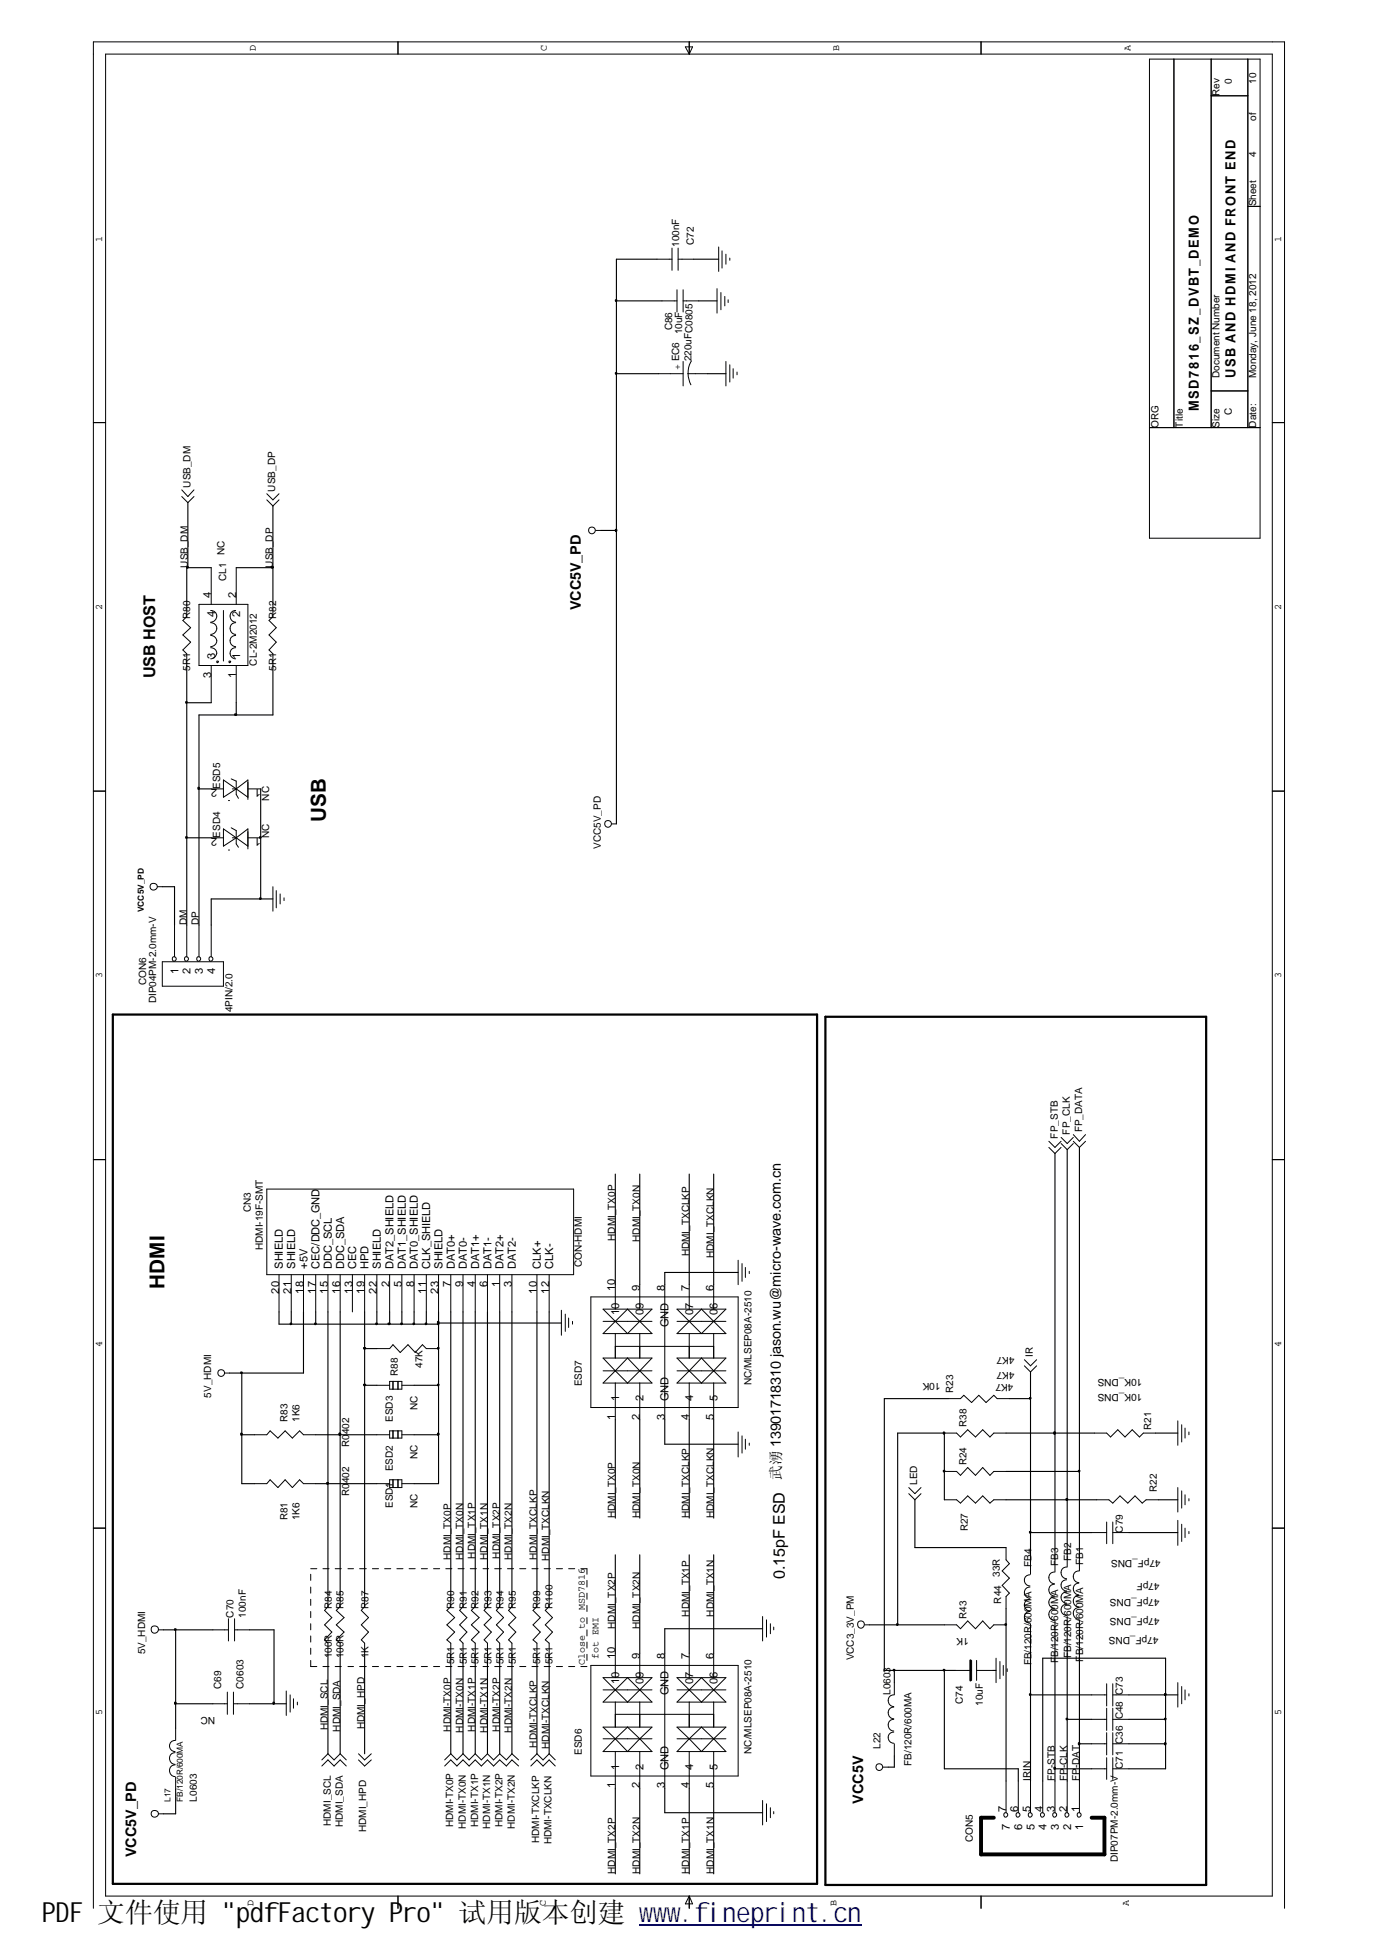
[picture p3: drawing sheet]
<svg xmlns="http://www.w3.org/2000/svg" width="210mm" height="297mm" viewBox="0 0 210 297" stroke-linecap="round" stroke-linejoin="round" font-family="sans-serif">
<path d="M17.2 154.5h107.3v132.5h-107.3zM125.7 154.9h58v132.2h-58zM147.8 252.9v3.1" fill="none" stroke="#000" stroke-width=".34"/>
<g fill="none" stroke="#000" stroke-width=".15">
<path d="M16.1 8.2h177.7v280.6h-177.7zM60.6 6.4v1.8M104.4 7.1h1.1l-.5 1.1zM105 6.4v1.8M149.4 6.4v1.8M175.1 9h16.8v73h-16.8zM178.8 9v56.1M184.5 9v56.1M184.5 14.6h5.6M190.1 9v56.1M100.1 39.5h2.3M102.4 37.8v3.4"/>
<path d="M103.3 39.5h2.4M103.3 37.8v3.4M109.5 37.6v3.7M110 38.2v2.6M110.6 38.7v1.5M111.2 39.3v.4M190.1 31.4h1.8M100.3 56.9h3.8M100.8 45.8h2.3M103.1 44.1v3.4M104.1 45.8h2.3M104.1 44.1v3.4"/>
<path d="M104.1 55.1v3.7M104.7 56.9h3.1M104.8 56.8l.1 1 .3 .8M105.3 55l-.4 1-.1 .8M109.2 44v3.7M109.8 44.6v2.6M110.4 45.2v1.4M110.6 55.1v3.7M110.9 45.7v.4M111.2 55.6v2.6M111.7 56.2v1.4M112.3 56.7v.4"/>
<path d="M184.5 59.5h5.6M14.2 64.4h1.9M27.7 75.6l.9 1 .9-1M27.7 74.6l.9 1 .9-1M40.6 76.1l1 1 .9-1M40.6 75.2l1 .9 .9-.9M175.1 65.1h16.8M193.8 64.4h1.9M28.4 92.1v1.8l-.5 .6 1.1 1.1-1.1 1.1 1.1 1.1-1.1 1.2 .5 .6v1.8M30.3 92.1h7.5v9.3h-7.5zM32.1 98.7a.85 .85 0 0 1 .9 .8 .85 .85 0 0 1-.9 .9M32.1 94.9a.89 .89 0 0 1 .9 .8 .89 .89 0 0 1-.9 .9"/>
<path d="M32.1 96.8a.85 .85 0 0 1 .9 .8 .85 .85 0 0 1-.9 .9M32.1 93a.89 .89 0 0 1 .9 .9 .89 .89 0 0 1-.9 .9M32.2 86.5v5.6M34 93v7.7M35.9 94.9a.89 .89 0 0 0-.8 .8 .89 .89 0 0 0 .8 .9M35.9 93a.89 .89 0 0 0-.8 .9 .89 .89 0 0 0 .8 .9M35.9 96.8a.85 .85 0 0 0-.9 .8 .85 .85 0 0 0 .9 .9M35.9 98.7a.85 .85 0 0 0-.8 .8 .85 .85 0 0 0 .8 .9M36 86.5v5.6M41.6 92.1v1.8l-.6 .6 1.1 1.1-1.1 1.1 1.1 1.1-1.1 1.2 .6 .6v1.8M90.8 80.8h.7M32.2 101.4v5.6"/>
<path d="M33 100.7h.2v.2h-.2zM34 118.8l2 1.4-2 1.2zM34.9 100.7h.2v.2h-.2zM35.2 118.6l.8 .4v2l.3 .6M36 101.4v5.6M14.2 120.5h1.9M24 135.1h.7M32.2 120.2h1.8M32.2 127.6h1.8M34 126.3l2 1.3-2 1.3zM34.8 121.9h.2M34.8 129.5h.2"/>
<path d="M35.2 126.1l.8 .4v2.1l.3 .5M35.4 120.2h.6M35.4 127.6h.6M36 120.2l1.8-1.4v3M36 127.6l1.8-1.3v3M36 120.2l1.8 1.2M36 127.6l1.8 1.3M37.8 120.2h1.9M37.8 127.6h1.9M41.6 135.1v3.7M42.1 135.7v2.6M42.7 136.2v1.5"/>
<path d="M43.3 136.8v.4M93.2 125.5h.7M193.8 120.5h1.9M24.7 146.5h9.3v3.7h-9.3zM26.6 140.9v4.8M28.4 140.9v4.8M30.3 140.9v4.8M32.2 140.9v4.8M14.2 176.6h1.9M159.8 174.8l.9 .9 .9-.9M159.8 173.8l.9 1 .9-1M161.6 174.2l1 .9 .9-.9"/>
<path d="M161.6 173.3l1 .9 .9-.9M163.5 173.8l.9 1 1-1M163.5 172.8l.9 1 1-1M193.8 176.6h1.9M40.6 181.1h46.8v13.1h-46.8zM42.5 194.2v5.6M44.4 194.2v5.6M46.2 194.2v5.6M48.1 194.2v5.6M50 194.2v5.6M51.8 194.2v5.6M53.7 194.2v5.6"/>
<path d="M55.5 194.2v5.6M57.4 194.2v5.6M59.4 194.2v5.6M61.2 194.2v5.6M63.1 194.2v5.6M64.9 194.2v5.6M66.8 194.2v5.6M68.7 194.2v5.6M70.5 194.2v5.6M72.4 194.2v5.6M74.3 194.2v5.6M76.1 194.2v5.6"/>
<path d="M78 194.2v5.6M81.8 194.2v5.6M83.7 194.2v5.6M85.5 199.6v3.8M90 197.6h22.4v16.8h-22.4zM91.9 199.4h7.4l-3.7 3.7zM93.7 195.7v3.7M95.6 199.4l3.7 3.7h-7.4zM97.5 195.7v3.7M101.3 195.7v20.6M103.1 199.4h7.5l-3.8 3.7zM105 195.7v3.7"/>
<path d="M106.8 199.4l3.8 3.7h-7.5zM108.7 195.7v3.7M112.4 192v3.7M113 192.5v2.7M113.5 193.1v1.5M114.1 193.7v.3M34.2 209.2h.8M38.8 218.6h1.8l.5-.6 1.2 1.1 1.1-1.1 1.1 1.1 1.1-1.1 .6 .6h1.9M57.4 218.6h2M57.4 211h2M57.4 205.4h2l.5-.6 1.1 1.2 1.1-1.2 1.1 1.2 1.1-1.2 .6 .6h1.9M59.4 210.4h1.8v1.2h-1.8z"/>
<path d="M59.4 218h1.8v1.1h-1.8zM59.9 210.4v1.2M59.9 218v1.1M60.6 210.4v1.2M60.6 218v1.1M61.2 218.6h1.9M61.2 211h1.9M86.1 200.2v2.6M86.6 200.8v1.4M87.2 201.3v.4M91.9 208.8h7.4M91.9 201.3h7.4"/>
<path d="M93.7 208.8l-1.8 1.9h7.4l-1.8-1.9M93.7 203.1v3.8M93.7 210.7v5.6M93.7 208.8l1.9 1.9 1.9-1.9M93.7 208.8l-1.8-1.9h7.4l-1.8 1.9M93.7 208.8l1.9-1.9 1.9 1.9M93.7 205.1h15M97.5 203.1v3.8M97.5 210.7v5.6M103.1 208.8h7.5M103.1 201.3h7.5M105 203.1v3.8"/>
<path d="M105 210.7v5.6M105 208.8l-1.9 1.9h7.5l-1.9-1.9M105 208.8l-1.9-1.9h7.5l-1.9 1.9M105 208.8l1.8-1.9 1.9 1.9M105 208.8l1.8 1.9 1.9-1.9M108.7 203.1v3.8M108.7 210.7v5.6M112.4 218.1v3.8M113 218.7v2.6M113.5 219.2v1.6M114.1 219.8v.4M143.8 218.3h1.9l.6 .6 1.1-1.1 1.2 1.1 1.1-1.1 1.1 1.1 .6-.6h1.8"/>
<path d="M144.4 213h1.9l.5-.5 1.2 1.1 1.1-1.1 1.1 1.1 1.2-1.1 .5 .5h1.9M156 208.1l1 .9 .9-.9M156 207.1l1 1 .9-1M166.7 218.3h1.9l.6 .6 1.1-1.1 1.1 1.1 1.1-1.1 1.1 1.1 .6-.6h1.8M179.4 216.4v3.8M180 217v2.7M180.5 217.5v1.6M181.1 218.1v.5M14.2 232.8h1.9M38.8 226h1.8l.5-.6 1.2 1.2 1.1-1.2 1.1 1.2 1.1-1.2 .6 .6h1.9M47.3 239.8v.9M47.3 239h1"/>
<path d="M49.2 239h.9M51.1 239h.9M53 239h.8M54.8 239h1M56.7 239h1M57.4 226h2M58.6 239h.9M59.4 225.4h1.8v1.2h-1.8zM59.9 225.4v1.2M60.5 239h.9M60.6 225.4v1.2M61.2 226h1.9"/>
<path d="M62.3 239h.9M64.2 239h.9M66 239h1M67.9 239h.9M69.8 239h.9M71.6 239h1M73.6 239h.8M75.4 239h1M77.3 239h.9M79.2 239h.9M81 239h1M82.9 239h.9"/>
<path d="M84.8 239h.9M86.6 239h.9M88.5 239h.9v.8M138.4 227.5l1 1 .9-1M138.4 226.6l1 .9 .9-.9M143.8 228.5h1.9l.6 .5 1.1-1.1 1.2 1.1 1.1-1.1 1.1 1.1 .6-.5h1.8M143.8 224.1h1.9l.6 .6 1.1-1.2 1.2 1.2 1.1-1.2 1.1 1.2 .6-.6h1.8M153.2 235.7v1.9l.6 .6-1.1 1.1 1.1 1.1-1.1 1.1 1.1 1.2-.6 .5v1.9M156.9 239.9a.85 .85 0 0 0-.9 .8 .85 .85 0 0 0 .9 .9M157 237.9v1.9M160.6 239.5a.89 .89 0 0 0-.8 .9 .89 .89 0 0 0 .8 .8M160.7 237.6v1.9"/>
<path d="M162.5 238.7a.89 .89 0 0 0-.9 .9 .89 .89 0 0 0 .9 .9M162.6 236.8v1.9M164.3 239.3a.89 .89 0 0 0-.8 .9 .89 .89 0 0 0 .8 .9M164.4 237.4v1.9M166.3 233.5h2.3M167 228.5h1.9l.6 .5 1.1-1.1 1.2 1.1 1.1-1.1 1.1 1.1 .6-.5h1.8M168.6 231.8v3.3M169.5 231.8v3.3M169.5 233.5h2.5M179.4 226.6v3.7M179.4 231.6v3.8M180 227.1v2.6"/>
<path d="M180 232.2v2.6M180.5 227.7v1.5M180.5 232.8v1.4M181.1 228.3v.3M181.1 233.3v.3M193.8 232.8h1.9M24.1 248.3h.8M32.4 259.5h2.2M32.4 248.3h2.4M34.6 257.8v3.3M34.8 246.6v3.4M35.6 259.5h2.4"/>
<path d="M35.6 257.8v3.3M35.7 248.3h2.3M35.7 246.6v3.4M43.6 257.6v3.7M44.2 258.2v2.6M44.7 258.8v1.4M45.3 259.3v.4M47.3 252.9v1h1M47.3 241.8v.9M47.3 243.6v.9M47.3 245.5v.9M47.3 247.3v1"/>
<path d="M47.3 249.2v.9M47.3 251.1v.9M49.2 253.9h.9M50 242.9v1.8l-.6 .6 1.1 1.1-1.1 1.1 1.1 1.1-1.1 1.2 .6 .5v1.9M51.1 253.9h.9M51.8 242.9v1.8l-.6 .6 1.2 1.1-1.2 1.1 1.2 1.1-1.2 1.2 .6 .5v1.9M53 253.9h.8M54.8 253.9h1M55.5 242.9v1.8l-.5 .6 1.1 1.1-1.1 1.1 1.1 1.1-1.1 1.2 .5 .5v1.9M56.7 253.9h1M58.6 253.9h.9M60.5 253.9h.9"/>
<path d="M62.3 253.9h.9M64.2 253.9h.9M66 253.9h1M67.9 253.9h.9M68.7 242.9v1.8l-.6 .6 1.2 1.1-1.2 1.1 1.2 1.1-1.2 1.2 .6 .5v1.9M69.8 253.9h.9M70.5 242.9v1.8l-.5 .6 1.1 1.1-1.1 1.1 1.1 1.1-1.1 1.2 .5 .5v1.9M71.6 253.9h1M72.4 242.9v1.8l-.6 .6 1.2 1.1-1.2 1.1 1.2 1.1-1.2 1.2 .6 .5v1.9M73.6 253.9h.8M74.3 242.9v1.8l-.6 .6 1.1 1.1-1.1 1.1 1.1 1.1-1.1 1.2 .6 .5v1.9M75.4 253.9h1"/>
<path d="M76.1 242.9v1.8l-.5 .6 1.1 1.1-1.1 1.1 1.1 1.1-1.1 1.2 .5 .5v1.9M77.3 253.9h.9M78 242.9v1.8l-.5 .6 1.1 1.1-1.1 1.1 1.1 1.1-1.1 1.2 .5 .5v1.9M79.2 253.9h.9M81 253.9h1M81.8 242.9v1.8l-.6 .6 1.1 1.1-1.1 1.1 1.1 1.1-1.1 1.2 .6 .5v1.9M82.9 253.9h.9M83.7 242.9v1.8l-.6 .6 1.1 1.1-1.1 1.1 1.1 1.1-1.1 1.2 .6 .5v1.9M84.8 253.9h.9M86.6 253.9h.9M88.5 253.9h.9M89.4 240.7v1.1"/>
<path d="M89.4 242.7v.9M89.4 244.5v1M89.4 246.4v.9M89.4 248.3v.9M89.4 250.1v1M89.4 252v.9M90 253.7h22.4v16.8h-22.4zM91.9 257.4h7.4M91.9 255.6h7.4l-3.7 3.7zM93.7 251.8v3.8M93.7 259.3v3.8M95.6 255.6l3.7 3.7h-7.4z"/>
<path d="M97.5 251.8v3.8M97.5 259.3v3.8M101.3 251.8v20.6M103.1 257.4h7.5M103.1 255.6h7.5l-3.8 3.7zM105 251.8v3.8M105 259.3v3.8M106.8 255.6l3.8 3.7h-7.5zM108.7 251.8v3.8M108.7 259.3v3.8M116.2 246.2v3.8M116.8 246.7v2.7"/>
<path d="M117.3 247.3v1.6M117.9 247.8v.5M131.7 247.5h.7M136.1 258.2a.89 .89 0 0 0-.8 .9 .89 .89 0 0 0 .8 .9M136.2 256.3v1.9M143.8 247.5h1.9l.6 .6 1.1-1.2 1.2 1.2 1.1-1.2 1.1 1.2 .6-.6h1.8M145.5 254.5h2.5M148 252.9v3.1M148.8 254.5h2.4M148.8 252.9v3.1M151.7 252.6v3.7M152.3 253.1v2.6"/>
<path d="M152.8 253.7v1.5M153.4 254.2v.4M156.9 241.8a.85 .85 0 0 0-.9 .8 .85 .85 0 0 0 .9 .8M156.9 243.6a.89 .89 0 0 0-.9 .9 .89 .89 0 0 0 .9 .9M156.9 245.5a.89 .89 0 0 0-.9 .9 .89 .89 0 0 0 .9 .9M157 247.3v1.9M160.6 241.3a.89 .89 0 0 0-.8 .9 .89 .89 0 0 0 .8 .9M160.6 243.3a.85 .85 0 0 0-.8 .8 .85 .85 0 0 0 .8 .9M160.6 245.1a.89 .89 0 0 0-.8 .8 .89 .89 0 0 0 .8 .9M160.7 246.9v2M162.5 240.7a.85 .85 0 0 0-.9 .8 .85 .85 0 0 0 .9 .8M162.5 242.5a.85 .85 0 0 0-.9 .9 .85 .85 0 0 0 .9 .8"/>
<path d="M162.5 244.4a.85 .85 0 0 0-.9 .8 .85 .85 0 0 0 .9 .9M162.6 246.2v1.9M164.3 241.2a.89 .89 0 0 0-.8 .8 .89 .89 0 0 0 .8 .9M164.3 243a.89 .89 0 0 0-.8 .9 .89 .89 0 0 0 .8 .9M164.3 244.9a.89 .89 0 0 0-.8 .9 .89 .89 0 0 0 .8 .9M164.4 246.7v1.9M166.3 258.2h2.3M168.6 256.5v3.4M169.5 256.5v3.4M169.5 258.2h2.5M179.4 256.3v3.7M180 256.9v2.6"/>
<path d="M180.5 257.4v1.5M181.1 258v.3M24.1 276.3h.8M26.7 268.8a.89 .89 0 0 0-.9 .9 .89 .89 0 0 0 .9 .9M26.7 267a.89 .89 0 0 0-.9 .9 .89 .89 0 0 0 .9 .9M26.7 265.1a.85 .85 0 0 0-.9 .9 .85 .85 0 0 0 .9 .8M26.8 263.3v1.8M26.8 270.7v1.9M49 268.1l1-.9 .9 .9 .9-.9 .9 .9M49 269l1-.9 .9 .9 .9-.9 .9 .9M54.6 268.1l.9 .9 1.1-.9M54.6 267.2l.9 .9 1.1-.9"/>
<path d="M67.7 268.1l1-.9 .9 .9 .9-.9 1 .9 .9-.9 .9 .9 1-.9 .9 .9 .9-.9 1 .9 .9-.9 1 .9M67.7 269l1-.9 .9 .9 .9-.9 1 .9 .9-.9 .9 .9 1-.9 .9 .9 .9-.9 1 .9 .9-.9 1 .9M80.9 268.1l.9-.9 .9 .9 1-.9 .9 .9M80.9 269l.9-.9 .9 .9 1-.9 .9 .9M91.9 264.9h7.4M93.7 264.9l-1.8 1.9h7.4l-1.8-1.9M93.7 264.9l1.9 1.9 1.9-1.9M93.7 264.9l-1.8-1.8h7.4l-1.8 1.8M93.7 264.9l1.9-1.8 1.9 1.8M93.7 266.8v5.6M93.7 261.1h15M97.5 266.8v5.6"/>
<path d="M103.1 264.9h7.5M105 266.8v5.6M105 264.9l-1.9 1.9h7.5l-1.9-1.9M105 264.9l-1.9-1.8h7.5l-1.9 1.8M105 264.9l1.8-1.8 1.9 1.8M105 264.9l1.8 1.9 1.9-1.9M108.7 266.8v5.6M116.2 274.3v3.7M116.8 274.8v2.7M117.3 275.4v1.5M117.9 276v.3M134.5 269.2h.8"/>
<path d="M136.1 263.8a.85 .85 0 0 0-.8 .9 .85 .85 0 0 0 .8 .8M136.1 261.9a.89 .89 0 0 0-.8 .9 .89 .89 0 0 0 .8 .9M136.1 260a.89 .89 0 0 0-.8 .9 .89 .89 0 0 0 .8 .9M136.2 265.6v1.9M153.2 271.3v4.8M155.1 271.3v4.8M157 271.3v4.8M158.8 271.3v4.8M160.7 271.3v4.8M162.6 271.3v4.8M164.4 271.3v4.8M166.3 261.9h2.3"/>
<path d="M166.3 269.4h2.3M166.3 265.6h2.3M168.6 260.2v3.4M168.6 263.9v3.4M168.6 267.7v3.3M169.5 261.9h2.5M169.5 260.2v3.4M169.5 263.9v3.4M169.5 267.7v3.3M169.5 269.4h2.5M169.5 265.6h2.5M14.2 290.7v-284.3h181.5v284.3"/>
<path d="M60.6 288.8v1.9M105 288.8v1.9M105 288.8l.5 1.2h-1.1zM149.4 288.8v1.9"/>
<circle cx="90.2" cy="80.8" r=".52"/>
<circle cx="23.4" cy="135.1" r=".55"/>
<circle cx="92.6" cy="125.5" r=".52"/>
<circle cx="26.5" cy="146.1" r=".33"/>
<circle cx="28.4" cy="146.1" r=".33"/>
<circle cx="30.2" cy="146.1" r=".33"/>
<circle cx="32.1" cy="146.1" r=".33"/>
<circle cx="33.7" cy="209.1" r=".52"/>
<circle cx="23.6" cy="248.2" r=".57"/>
<circle cx="131.1" cy="247.5" r=".54"/>
<circle cx="23.6" cy="276.3" r=".55"/>
<circle cx="133.9" cy="269.2" r=".52"/>
<circle cx="153.2" cy="276.5" r=".33"/>
<circle cx="155" cy="276.5" r=".33"/>
<circle cx="156.9" cy="276.5" r=".33"/>
<circle cx="158.8" cy="276.5" r=".33"/>
<circle cx="160.6" cy="276.5" r=".33"/>
<circle cx="162.5" cy="276.5" r=".33"/>
<circle cx="164.3" cy="276.5" r=".33"/>
</g>
<path d="M151.4 276.9h-2v5.6h18.8v-5.6h-1.9" fill="none" stroke="#000" stroke-width=".59"/>
<g fill="none" stroke="#000" stroke-width=".17">
<path d="M100.1 39.5h-6.2v86M105.7 39.5h3.8M93.9 56.9h6.4M93.9 45.8h6.9M106.4 45.8h2.8M107.8 56.9h2.8M28.6 76.6v9.9M41.6 77.1v15M32.2 86.5h-3.8v5.6M36 86.5h5.6M91.5 80.8h2.4M28.4 107h3.8"/>
<path d="M28.4 101.4v39.5M36 107v1.9M41.6 101.4v7.5h-11.3v32M24.7 135.1h1.9v5.8M28.4 127.6h3.8M30.3 120.2h1.9M39.7 120.2v16.7M41.6 136.9h-9.4v4M93.7 178.8v16.9M97.5 178.8v16.9M105 178.8v16.9M108.7 178.8v16.9"/>
<path d="M160.7 175.7v61.9M162.6 175.1v61.7M164.4 174.8v62.6M42.5 199.8v1.9h24.3M44.4 199.8v1.9M46.2 199.8v9.4h-11.2M48.1 199.8v1.9M50 199.8v43.1M51.8 199.8v43.1M55.5 199.8v43.1M57.4 199.8v1.9M59.4 199.8v1.9"/>
<path d="M61.2 199.8v1.9M63.1 199.8v1.9M64.9 199.8v1.9M66.8 199.8v26.2h-3.7M68.7 199.8v43.1M70.5 199.8v43.1M72.4 199.8v43.1M74.3 199.8v43.1M76.1 199.8v43.1M78 199.8v43.1M81.8 199.8v43.1M83.7 199.8v43.1"/>
<path d="M112.4 193.8h-11.1v1.9M36.8 209.2v16.8h2M36.8 218.6h2M48.1 218.6h9.3M55.5 211h1.9M55.5 205.4h1.9M63.1 218.6h3.7M63.1 211h3.7M66.8 201.5h18.7M93.7 216.3v15M97.5 216.3v15M101.3 216.3v3.7h11.1"/>
<path d="M105 216.3v15M108.7 216.3v15M144.4 213h-9.7v41.5h10.8M153.2 218.3h13.5M153.8 213h3.2M157 209v28.9M176 218.3h3.4M48.1 226h9.3M93.7 236.8v15M97.5 236.8v15M105 236.8v15M108.7 236.8v15"/>
<path d="M139.4 228.5v7.2h13.8M143.8 228.5v-10.2h-7.1v29.2M153.2 224.1h11.2M153.2 228.5h13.8M157 233.5h9.3M172 233.5h7.4M176.4 228.5h3M24.9 248.3h7.5M26.8 259.5h5.6M26.8 248.3v15M38 259.5h5.6M38 248.3h3.7v11.2"/>
<path d="M50 252.2v15M51.8 252.2v15M55.5 252.2v15M68.7 252.2v15M70.5 252.2v15M72.4 252.2v15M74.3 252.2v15M76.1 252.2v15M78 252.2v15M81.8 252.2v15M83.7 252.2v15M116.2 248.1h-14.9v3.7"/>
<path d="M132.4 247.5h11.4M136.2 254.5v1.8M143.8 254.5v14.9h11.3v1.9M151.2 254.5h.5M153.2 245.1v26.2M157 249.2v22.1M157 258.2h9.3M160.7 248.9v22.4M162.6 248.1v23.2M164.4 248.6v22.7M172 258.2h7.4M26.8 272.6v3.7h-1.9"/>
<path d="M93.7 272.4v13M97.5 272.4v13M101.3 272.4v3.7h14.9M105 272.4v13M108.7 272.4v13M136.2 267.5v1.7h-.9M160.7 269.4h5.6M162.6 261.9h3.7M164.4 265.6h1.9M172 265.6h5.5M172 261.9h5.5M172 269.4h5.5v-16.8h-18.7v18.7"/>
</g>
<g fill="#000" stroke="#000" stroke-width=".15">
<path d="M93.7 56.8h.2v.2h-.2z" fill-rule="evenodd"/>
<path d="M93.7 45.7h.2v.2h-.2z" fill-rule="evenodd"/>
<path d="M28.5 86.3h.1v.2h-.1z" fill-rule="evenodd"/>
<path d="M41.3 86.3l.4 .1-.2 .2-.2-.1z" fill-rule="evenodd"/>
<path d="M93.7 80.7h.2l.1 .1-.2 .2z" fill-rule="evenodd"/>
<path d="M28.3 106.9h.2v.2h-.2z" fill-rule="evenodd"/>
<path d="M35.8 108.8h.2v.1h-.2z" fill-rule="evenodd"/>
<path d="M28.3 127.5h.2v.2h-.2z" fill-rule="evenodd"/>
<path d="M30.2 119.9h.1v.3h-.1z" fill-rule="evenodd"/>
<path d="M39.5 136.8h.2v.2h-.2z" fill-rule="evenodd"/>
<path d="M39.5 127.5h.2v.2h-.2z" fill-rule="evenodd"/>
<path d="M36.7 209h.2v.2h-.2z" fill-rule="evenodd"/>
<path d="M36.7 218.3h.2v.3h-.2z" fill-rule="evenodd"/>
<path d="M44.2 201.5h.2v.2h-.2z" fill-rule="evenodd"/>
<path d="M47.9 201.5h.2v.2h-.2z" fill-rule="evenodd"/>
<path d="M51.7 218.3h.1v.3h-.1z" fill-rule="evenodd"/>
<path d="M51.7 218.3h.1v.3h-.1z" fill-rule="evenodd"/>
<path d="M55.4 205.3h.3v.2h-.3z" fill-rule="evenodd"/>
<path d="M55.4 210.9h.3v.1h-.3z" fill-rule="evenodd"/>
<path d="M57.2 201.5h.2v.2h-.2z" fill-rule="evenodd"/>
<path d="M59.1 201.5h.3v.2h-.3z" fill-rule="evenodd"/>
<path d="M61.1 201.5h.1v.2h-.1z" fill-rule="evenodd"/>
<path d="M62.9 201.5h.2v.2h-.2z" fill-rule="evenodd"/>
<path d="M64.8 201.5h.2v.2h-.2z" fill-rule="evenodd"/>
<path d="M66.6 210.9h.2v.1h-.2z" fill-rule="evenodd"/>
<path d="M66.6 218.3h.2v.3h-.2z" fill-rule="evenodd"/>
<path d="M66.6 201.3h.2v.3h-.2z" fill-rule="evenodd"/>
<path d="M66.6 205.3h.2v.2h-.2z" fill-rule="evenodd"/>
<path d="M66.6 201.5h.2v.2h-.2z" fill-rule="evenodd"/>
<path d="M143.7 218.2h.2v.2h-.2z" fill-rule="evenodd"/>
<path d="M156.8 212.9h.2v.2h-.2z" fill-rule="evenodd"/>
<path d="M160.5 218.2h.2l.1 .1-.2 .2z" fill-rule="evenodd"/>
<path d="M160.5 218.2h.2l.1 .1-.2 .2z" fill-rule="evenodd"/>
<path d="M49.8 225.8h.2v.2h-.2z" fill-rule="evenodd"/>
<path d="M49.8 225.8h.2v.2h-.2z" fill-rule="evenodd"/>
<path d="M143.7 224h.2v.2h-.2z" fill-rule="evenodd"/>
<path d="M156.8 233.3h.2v.2h-.2z" fill-rule="evenodd"/>
<path d="M162.4 228.3h.2v.2h-.2z" fill-rule="evenodd"/>
<path d="M162.4 228.3h.2v.2h-.2z" fill-rule="evenodd"/>
<path d="M164.3 224h.2v.2h-.2z" fill-rule="evenodd"/>
<path d="M26.6 259.3h.2v.3h-.2z" fill-rule="evenodd"/>
<path d="M26.6 248.1h.2v.2h-.2z" fill-rule="evenodd"/>
<path d="M41.6 259.3h.2v.3h-.2z" fill-rule="evenodd"/>
<path d="M136.1 254.3h.2v.2h-.2z" fill-rule="evenodd"/>
<path d="M136.6 247.4h.2v.1h-.2z" fill-rule="evenodd"/>
<path d="M143.7 254.3h.2v.2h-.2z" fill-rule="evenodd"/>
<path d="M153.1 247.4h.2v.1h-.2z" fill-rule="evenodd"/>
<path d="M156.8 258h.2v.2h-.2z" fill-rule="evenodd"/>
<path d="M177.4 258h.2v.2h-.2z" fill-rule="evenodd"/>
<path d="M177.4 258h.2v.2h-.2z" fill-rule="evenodd"/>
<path d="M160.5 269.2h.2l.1 .2-.2 .1z" fill-rule="evenodd"/>
<path d="M162.4 261.7h.2v.2h-.2z" fill-rule="evenodd"/>
<path d="M164.3 265.5h.2v.1l-.2 .2z" fill-rule="evenodd"/>
<path d="M177.4 265.5h.2v.1l-.1 .2z" fill-rule="evenodd"/>
<path d="M177.4 261.7h.2v.2h-.2z" fill-rule="evenodd"/>
</g>
<path d="M97.4 293.2h33.8" fill="none" stroke="#00f" stroke-width=".17"/>
<text font-size="4.2" x="6.3" y="292.8">PDF 文件使用 &quot;pdfFactory Pro&quot; 试用版本创建 www.fineprint.cn</text>
<g font-size="3.1">
<text x="49.6" y="125.2" transform="rotate(-90 49.6 125.2)">USB</text>
<text x="25.1" y="196.3" transform="rotate(-90 25.1 196.3)">HDMI</text>
</g>
<g font-size="2.5">
<text x="23.6" y="103.3" transform="rotate(-90 23.6 103.3)">USB HOST</text>
<text x="119.5" y="240.6" transform="rotate(-90 119.5 240.6)">0.15pF ESD</text>
</g>
<g font-size="2.2">
<text x="88.5" y="93" transform="rotate(-90 88.5 93)">VCC5V_PD</text>
<text x="119" y="225.4" transform="rotate(-90 119 225.4)">武湧 13901718310 jason.wu@micro-wave.com.cn</text>
<text x="131.5" y="274.8" transform="rotate(-90 131.5 274.8)">VCC5V</text>
<text x="20.7" y="282.9" transform="rotate(-90 20.7 282.9)">VCC5V_PD</text>
</g>
<g font-size="2.1">
<text x="188.2" y="57.6" transform="rotate(-90 188.2 57.6)">USB AND HDMI AND FRONT END</text>
<text x="182.6" y="62.7" transform="rotate(-90 182.6 62.7)">MSD7816_SZ_DVBT_DEMO</text>
</g>
<g font-size="1.7">
<text x="32.2" y="91.1" transform="rotate(-90 32.2 91.1)">4</text>
<text x="32.8" y="93.9" transform="rotate(-90 32.8 93.9)">4</text>
<text x="36" y="91.1" transform="rotate(-90 36 91.1)">2</text>
<text x="36.6" y="93.9" transform="rotate(-90 36.6 93.9)">2</text>
<text x="32.8" y="100.4" transform="rotate(-90 32.8 100.4)">3</text>
<text x="36.6" y="100.4" transform="rotate(-90 36.6 100.4)">1</text>
<text x="32.2" y="103.3" transform="rotate(-90 32.2 103.3)">3</text>
<text x="36" y="103.3" transform="rotate(-90 36 103.3)">1</text>
<text x="33.1" y="120.2" transform="rotate(-180 33.1 120.2)">2</text>
<text x="39.7" y="120.2" transform="rotate(-180 39.7 120.2)">1</text>
<text x="33.1" y="127.6" transform="rotate(-180 33.1 127.6)">2</text>
<text x="39.7" y="127.6" transform="rotate(-180 39.7 127.6)">1</text>
<text x="27.2" y="148.4" transform="rotate(-90 27.2 148.4)">1</text>
<text x="29" y="148.4" transform="rotate(-90 29 148.4)">2</text>
<text x="30.9" y="148.4" transform="rotate(-90 30.9 148.4)">3</text>
<text x="32.8" y="148.4" transform="rotate(-90 32.8 148.4)">4</text>
<text x="42.5" y="197" transform="rotate(-90 42.5 197)">20</text>
<text x="43.1" y="193.2" transform="rotate(-90 43.1 193.2)">SHIELD</text>
<text x="44.4" y="197" transform="rotate(-90 44.4 197)">21</text>
<text x="45" y="193.2" transform="rotate(-90 45 193.2)">SHIELD</text>
<text x="46.2" y="197" transform="rotate(-90 46.2 197)">18</text>
<text x="46.8" y="193.2" transform="rotate(-90 46.8 193.2)">+5V</text>
<text x="48.1" y="197" transform="rotate(-90 48.1 197)">17</text>
<text x="48.7" y="193.2" transform="rotate(-90 48.7 193.2)">CEC/DDC_GND</text>
<text x="50" y="197" transform="rotate(-90 50 197)">15</text>
<text x="50.5" y="193.2" transform="rotate(-90 50.5 193.2)">DDC_SCL</text>
<text x="51.8" y="197" transform="rotate(-90 51.8 197)">16</text>
<text x="52.4" y="193.2" transform="rotate(-90 52.4 193.2)">DDC_SDA</text>
<text x="53.7" y="197" transform="rotate(-90 53.7 197)">13</text>
<text x="54.3" y="193.2" transform="rotate(-90 54.3 193.2)">CEC</text>
<text x="55.5" y="197" transform="rotate(-90 55.5 197)">19</text>
<text x="56.1" y="193.2" transform="rotate(-90 56.1 193.2)">HPD</text>
<text x="57.4" y="197" transform="rotate(-90 57.4 197)">22</text>
<text x="58" y="193.2" transform="rotate(-90 58 193.2)">SHIELD</text>
<text x="59.4" y="196.1" transform="rotate(-90 59.4 196.1)">2</text>
<text x="59.9" y="193.2" transform="rotate(-90 59.9 193.2)">DAT2_SHIELD</text>
<text x="61.2" y="196.1" transform="rotate(-90 61.2 196.1)">5</text>
<text x="61.8" y="193.2" transform="rotate(-90 61.8 193.2)">DAT1_SHIELD</text>
<text x="63.1" y="196.1" transform="rotate(-90 63.1 196.1)">8</text>
<text x="63.7" y="193.2" transform="rotate(-90 63.7 193.2)">DAT0_SHIELD</text>
<text x="64.9" y="197" transform="rotate(-90 64.9 197)">11</text>
<text x="65.5" y="193.2" transform="rotate(-90 65.5 193.2)">CLK_SHIELD</text>
<text x="66.8" y="197" transform="rotate(-90 66.8 197)">23</text>
<text x="67.4" y="193.2" transform="rotate(-90 67.4 193.2)">SHIELD</text>
<text x="68.7" y="196.1" transform="rotate(-90 68.7 196.1)">7</text>
<text x="69.3" y="193.2" transform="rotate(-90 69.3 193.2)">DAT0+</text>
<text x="70.5" y="196.1" transform="rotate(-90 70.5 196.1)">9</text>
<text x="71.1" y="193.2" transform="rotate(-90 71.1 193.2)">DAT0-</text>
<text x="72.4" y="196.1" transform="rotate(-90 72.4 196.1)">4</text>
<text x="73" y="193.2" transform="rotate(-90 73 193.2)">DAT1+</text>
<text x="74.3" y="196.1" transform="rotate(-90 74.3 196.1)">6</text>
<text x="74.8" y="193.2" transform="rotate(-90 74.8 193.2)">DAT1-</text>
<text x="76.1" y="196.1" transform="rotate(-90 76.1 196.1)">1</text>
<text x="76.7" y="193.2" transform="rotate(-90 76.7 193.2)">DAT2+</text>
<text x="78" y="196.1" transform="rotate(-90 78 196.1)">3</text>
<text x="78.6" y="193.2" transform="rotate(-90 78.6 193.2)">DAT2-</text>
<text x="81.8" y="197" transform="rotate(-90 81.8 197)">10</text>
<text x="82.4" y="193.2" transform="rotate(-90 82.4 193.2)">CLK+</text>
<text x="83.7" y="197" transform="rotate(-90 83.7 197)">12</text>
<text x="84.2" y="193.2" transform="rotate(-90 84.2 193.2)">CLK-</text>
<text x="93.7" y="196.6" transform="rotate(-90 93.7 196.6)">10</text>
<text x="97.5" y="196.6" transform="rotate(-90 97.5 196.6)">9</text>
<text x="101.3" y="196.6" transform="rotate(-90 101.3 196.6)">8</text>
<text x="105" y="196.6" transform="rotate(-90 105 196.6)">7</text>
<text x="108.7" y="196.6" transform="rotate(-90 108.7 196.6)">6</text>
<text x="94.3" y="200.3" transform="rotate(-90 94.3 200.3)">10</text>
<text x="98" y="200.3" transform="rotate(-90 98 200.3)">0</text>
<text x="98" y="199.4" transform="rotate(-90 98 199.4)">9</text>
<text x="101.9" y="202.1" transform="rotate(-90 101.9 202.1)">GND</text>
<text x="105.6" y="200.3" transform="rotate(-90 105.6 200.3)">0</text>
<text x="105.6" y="199.4" transform="rotate(-90 105.6 199.4)">7</text>
<text x="109.3" y="200.3" transform="rotate(-90 109.3 200.3)">0</text>
<text x="109.3" y="199.4" transform="rotate(-90 109.3 199.4)">6</text>
<text x="94.3" y="213.5" transform="rotate(-90 94.3 213.5)">1</text>
<text x="98" y="213.5" transform="rotate(-90 98 213.5)">2</text>
<text x="101.9" y="213.5" transform="rotate(-90 101.9 213.5)">GND</text>
<text x="105.6" y="213.5" transform="rotate(-90 105.6 213.5)">4</text>
<text x="109.3" y="213.5" transform="rotate(-90 109.3 213.5)">5</text>
<text x="93.7" y="216.3" transform="rotate(-90 93.7 216.3)">1</text>
<text x="97.5" y="216.3" transform="rotate(-90 97.5 216.3)">2</text>
<text x="101.3" y="216.3" transform="rotate(-90 101.3 216.3)">3</text>
<text x="105" y="216.3" transform="rotate(-90 105 216.3)">4</text>
<text x="108.7" y="216.3" transform="rotate(-90 108.7 216.3)">5</text>
<text x="93.7" y="252.8" transform="rotate(-90 93.7 252.8)">10</text>
<text x="94.3" y="256.5" transform="rotate(-90 94.3 256.5)">1</text>
<text x="94.3" y="255.6" transform="rotate(-90 94.3 255.6)">0</text>
<text x="97.5" y="252.8" transform="rotate(-90 97.5 252.8)">9</text>
<text x="98" y="256.5" transform="rotate(-90 98 256.5)">0</text>
<text x="98" y="255.6" transform="rotate(-90 98 255.6)">9</text>
<text x="101.3" y="252.8" transform="rotate(-90 101.3 252.8)">8</text>
<text x="105" y="252.8" transform="rotate(-90 105 252.8)">7</text>
<text x="105.6" y="256.5" transform="rotate(-90 105.6 256.5)">0</text>
<text x="105.6" y="255.6" transform="rotate(-90 105.6 255.6)">7</text>
<text x="108.7" y="252.8" transform="rotate(-90 108.7 252.8)">6</text>
<text x="109.3" y="256.5" transform="rotate(-90 109.3 256.5)">0</text>
<text x="109.3" y="255.6" transform="rotate(-90 109.3 255.6)">6</text>
<text x="101.9" y="258.3" transform="rotate(-90 101.9 258.3)">GND</text>
<text x="94.3" y="269.6" transform="rotate(-90 94.3 269.6)">1</text>
<text x="98" y="269.6" transform="rotate(-90 98 269.6)">2</text>
<text x="101.9" y="269.6" transform="rotate(-90 101.9 269.6)">GND</text>
<text x="105.6" y="269.6" transform="rotate(-90 105.6 269.6)">4</text>
<text x="109.3" y="269.6" transform="rotate(-90 109.3 269.6)">5</text>
<text x="93.7" y="272.4" transform="rotate(-90 93.7 272.4)">1</text>
<text x="97.5" y="272.4" transform="rotate(-90 97.5 272.4)">2</text>
<text x="101.3" y="272.4" transform="rotate(-90 101.3 272.4)">3</text>
<text x="105" y="272.4" transform="rotate(-90 105 272.4)">4</text>
<text x="108.7" y="272.4" transform="rotate(-90 108.7 272.4)">5</text>
<text x="153.2" y="276" transform="rotate(-90 153.2 276)">7</text>
<text x="155.1" y="276" transform="rotate(-90 155.1 276)">6</text>
<text x="157" y="276" transform="rotate(-90 157 276)">5</text>
<text x="158.8" y="276" transform="rotate(-90 158.8 276)">4</text>
<text x="160.7" y="276" transform="rotate(-90 160.7 276)">3</text>
<text x="162.6" y="276" transform="rotate(-90 162.6 276)">2</text>
<text x="164.4" y="276" transform="rotate(-90 164.4 276)">1</text>
<text x="153.8" y="278.8" transform="rotate(-90 153.8 278.8)">7</text>
<text x="155.7" y="278.8" transform="rotate(-90 155.7 278.8)">6</text>
<text x="157.6" y="278.8" transform="rotate(-90 157.6 278.8)">5</text>
<text x="159.4" y="278.8" transform="rotate(-90 159.4 278.8)">4</text>
<text x="161.3" y="278.8" transform="rotate(-90 161.3 278.8)">3</text>
<text x="163.2" y="278.8" transform="rotate(-90 163.2 278.8)">2</text>
<text x="165" y="278.8" transform="rotate(-90 165 278.8)">1</text>
</g>
<g font-size="1.5">
<text x="38.9" y="7.8" transform="rotate(-90 38.9 7.8)">D</text>
<text x="83.3" y="7.8" transform="rotate(-90 83.3 7.8)">C</text>
<text x="127.8" y="7.8" transform="rotate(-90 127.8 7.8)">B</text>
<text x="172.2" y="7.8" transform="rotate(-90 172.2 7.8)">A</text>
<text x="185.8" y="14.6" transform="rotate(-90 185.8 14.6)">Rev</text>
<text x="187.6" y="12.7" transform="rotate(-90 187.6 12.7)">0</text>
<text x="191.3" y="12.7" transform="rotate(-90 191.3 12.7)">10</text>
<text x="191.3" y="24" transform="rotate(-90 191.3 24)">4</text>
<text x="191.3" y="18.4" transform="rotate(-90 191.3 18.4)">of</text>
<text x="191.3" y="31.4" transform="rotate(-90 191.3 31.4)">Sheet</text>
<text x="15.6" y="36.9" transform="rotate(-90 15.6 36.9)">1</text>
<text x="103.5" y="37.6" transform="rotate(-90 103.5 37.6)">100nF</text>
<text x="105.7" y="37.3" transform="rotate(-90 105.7 37.3)">C72</text>
<text x="195.2" y="36.9" transform="rotate(-90 195.2 36.9)">1</text>
<text x="102.4" y="50.3" transform="rotate(-90 102.4 50.3)">C86</text>
<text x="103.9" y="50.9" transform="rotate(-90 103.9 50.9)">10uF</text>
<text x="103.6" y="56.3" transform="rotate(-90 103.6 56.3)">+ EC6</text>
<text x="105.3" y="55.1" transform="rotate(-90 105.3 55.1)">220uFC0805</text>
<text x="185.8" y="57.6" transform="rotate(-90 185.8 57.6)">Document Number</text>
<text x="191.3" y="57.6" transform="rotate(-90 191.3 57.6)">Monday, June 18, 2012</text>
<text x="176.4" y="65.1" transform="rotate(-90 176.4 65.1)">ORG</text>
<text x="180.2" y="65.1" transform="rotate(-90 180.2 65.1)">Title</text>
<text x="185.8" y="65.1" transform="rotate(-90 185.8 65.1)">Size</text>
<text x="187.6" y="63.3" transform="rotate(-90 187.6 63.3)">C</text>
<text x="191.3" y="65.1" transform="rotate(-90 191.3 65.1)">Date:</text>
<text x="29" y="74.3" transform="rotate(-90 29 74.3)">USB_DM</text>
<text x="41.9" y="74.9" transform="rotate(-90 41.9 74.9)">USB_DP</text>
<text x="28.6" y="86.5" transform="rotate(-90 28.6 86.5)">USB_DM</text>
<text x="34.2" y="84.6" transform="rotate(-90 34.2 84.6)">NC</text>
<text x="34.5" y="88.5" transform="rotate(-90 34.5 88.5)">CL1</text>
<text x="41.6" y="86.5" transform="rotate(-90 41.6 86.5)">USB_DP</text>
<text x="15.6" y="93" transform="rotate(-90 15.6 93)">2</text>
<text x="29" y="94.3" transform="rotate(-90 29 94.3)">R80</text>
<text x="42.1" y="94.3" transform="rotate(-90 42.1 94.3)">R82</text>
<text x="195.2" y="93" transform="rotate(-90 195.2 93)">2</text>
<text x="39.1" y="101.4" transform="rotate(-90 39.1 101.4)">CL-2M2012</text>
<text x="29" y="102.1" transform="rotate(-90 29 102.1)">5R1</text>
<text x="42.1" y="102.1" transform="rotate(-90 42.1 102.1)">5R1</text>
<text x="33.5" y="120.2" transform="rotate(-90 33.5 120.2)">ESD5</text>
<text x="41" y="121.9" transform="rotate(-90 41 121.9)">NC</text>
<text x="33.5" y="127.6" transform="rotate(-90 33.5 127.6)">ESD4</text>
<text x="41" y="127.6" transform="rotate(-90 41 127.6)">NC</text>
<text x="91.5" y="129.3" transform="rotate(-90 91.5 129.3)">VCC5V_PD</text>
<text x="28.4" y="140.9" transform="rotate(-90 28.4 140.9)">DM</text>
<text x="30.3" y="140.9" transform="rotate(-90 30.3 140.9)">DP</text>
<text x="15.6" y="149" transform="rotate(-90 15.6 149)">3</text>
<text x="195.2" y="149" transform="rotate(-90 195.2 149)">3</text>
<text x="22.3" y="150.1" transform="rotate(-90 22.3 150.1)">CON6</text>
<text x="23.8" y="152.9" transform="rotate(-90 23.8 152.9)">DIP04PM-2.0mm-V</text>
<text x="35.4" y="154.2" transform="rotate(-90 35.4 154.2)">4PIN/2.0</text>
<text x="161.1" y="173.4" transform="rotate(-90 161.1 173.4)">FP_STB</text>
<text x="163" y="172.8" transform="rotate(-90 163 172.8)">FP_CLK</text>
<text x="164.8" y="172.5" transform="rotate(-90 164.8 172.5)">FP_DATA</text>
<text x="38.2" y="184.7" transform="rotate(-90 38.2 184.7)">CN3</text>
<text x="40" y="190.4" transform="rotate(-90 40 190.4)">HDMI-19F-SMT</text>
<text x="93.7" y="189" transform="rotate(-90 93.7 189)">HDMI_TX0P</text>
<text x="97.5" y="189.2" transform="rotate(-90 97.5 189.2)">HDMI_TX0N</text>
<text x="105" y="191.4" transform="rotate(-90 105 191.4)">HDMI_TXCLKP</text>
<text x="108.7" y="191.6" transform="rotate(-90 108.7 191.6)">HDMI_TXCLKN</text>
<text x="88.6" y="193.1" transform="rotate(-90 88.6 193.1)">CON-HDMI</text>
<text x="15.6" y="205.2" transform="rotate(-90 15.6 205.2)">4</text>
<text x="60.6" y="209.6" transform="rotate(-90 60.6 209.6)">R88</text>
<text x="64.3" y="208.4" transform="rotate(-90 64.3 208.4)">47K</text>
<text x="154.5" y="206.7" transform="rotate(-180 154.5 206.7)">4K7</text>
<text x="154.5" y="209" transform="rotate(-180 154.5 209)">4K7</text>
<text x="157.3" y="206.7" transform="rotate(-90 157.3 206.7)">IR</text>
<text x="195.2" y="205.2" transform="rotate(-90 195.2 205.2)">4</text>
<text x="32.2" y="212.9" transform="rotate(-90 32.2 212.9)">5V_HDMI</text>
<text x="63.6" y="214.7" transform="rotate(-90 63.6 214.7)">NC</text>
<text x="88.6" y="211.2" transform="rotate(-90 88.6 211.2)">ESD7</text>
<text x="114.5" y="211" transform="rotate(-90 114.5 211)">NC/MLSEP08A-2510</text>
<text x="143.3" y="210.7" transform="rotate(-180 143.3 210.7)">10K</text>
<text x="145.2" y="212.2" transform="rotate(-90 145.2 212.2)">R23</text>
<text x="154.3" y="210.8" transform="rotate(-180 154.3 210.8)">4K7</text>
<text x="174" y="212.4" transform="rotate(-180 174 212.4)">10K_DNS</text>
<text x="174" y="210.1" transform="rotate(-180 174 210.1)">10K_DNS</text>
<text x="43.8" y="216.6" transform="rotate(-90 43.8 216.6)">R83</text>
<text x="45.6" y="216.6" transform="rotate(-90 45.6 216.6)">1K6</text>
<text x="53.2" y="220.4" transform="rotate(-90 53.2 220.4)">R0</text>
<text x="53.2" y="218.5" transform="rotate(-90 53.2 218.5)">402</text>
<text x="59.9" y="216.6" transform="rotate(-90 59.9 216.6)">ESD3</text>
<text x="147.2" y="217.4" transform="rotate(-90 147.2 217.4)">R38</text>
<text x="175.3" y="217.8" transform="rotate(-90 175.3 217.8)">R21</text>
<text x="53.2" y="227.9" transform="rotate(-90 53.2 227.9)">R0</text>
<text x="53.2" y="225.9" transform="rotate(-90 53.2 225.9)">402</text>
<text x="59.9" y="224.1" transform="rotate(-90 59.9 224.1)">ESD2</text>
<text x="63.6" y="222.3" transform="rotate(-90 63.6 222.3)">NC</text>
<text x="139.7" y="226.2" transform="rotate(-90 139.7 226.2)">LED</text>
<text x="147.2" y="223.2" transform="rotate(-90 147.2 223.2)">R24</text>
<text x="176.2" y="227.3" transform="rotate(-90 176.2 227.3)">R22</text>
<text x="43.8" y="231.6" transform="rotate(-90 43.8 231.6)">R81</text>
<text x="45.6" y="231.6" transform="rotate(-90 45.6 231.6)">1K6</text>
<text x="59.9" y="229.7" transform="rotate(-90 59.9 229.7)">ESD1</text>
<text x="63.6" y="229.7" transform="rotate(-90 63.6 229.7)">NC</text>
<text x="93.7" y="231.3" transform="rotate(-90 93.7 231.3)">HDMI_TX0P</text>
<text x="97.5" y="231.3" transform="rotate(-90 97.5 231.3)">HDMI_TX0N</text>
<text x="105" y="231.3" transform="rotate(-90 105 231.3)">HDMI_TXCLKP</text>
<text x="108.7" y="231.3" transform="rotate(-90 108.7 231.3)">HDMI_TXCLKN</text>
<text x="147.4" y="233.3" transform="rotate(-90 147.4 233.3)">R27</text>
<text x="171" y="233.5" transform="rotate(-90 171 233.5)">C79</text>
<text x="68.7" y="237.6" transform="rotate(-90 68.7 237.6)">HDMI_TX0P</text>
<text x="70.5" y="237.6" transform="rotate(-90 70.5 237.6)">HDMI_TX0N</text>
<text x="72.4" y="237.4" transform="rotate(-90 72.4 237.4)">HDMI_TX1P</text>
<text x="74.3" y="237.6" transform="rotate(-90 74.3 237.6)">HDMI_TX1N</text>
<text x="76.1" y="237.4" transform="rotate(-90 76.1 237.4)">HDMI_TX2P</text>
<text x="78" y="237.6" transform="rotate(-90 78 237.6)">HDMI_TX2N</text>
<text x="81.8" y="237.6" transform="rotate(-90 81.8 237.6)">HDMI_TXCLKP</text>
<text x="83.7" y="237.8" transform="rotate(-90 83.7 237.8)">HDMI_TXCLKN</text>
<text x="157.1" y="238.7" transform="rotate(-90 157.1 238.7)">FB4</text>
<text x="161.2" y="238.5" transform="rotate(-90 161.2 238.5)">FB3</text>
<text x="163.2" y="237.8" transform="rotate(-90 163.2 237.8)">FB2</text>
<text x="165" y="238.4" transform="rotate(-90 165 238.4)">FB1</text>
<text x="176.8" y="237.6" transform="rotate(-180 176.8 237.6)">47pF_DNS</text>
<text x="50.5" y="245.1" transform="rotate(-90 50.5 245.1)">R84</text>
<text x="52.3" y="245.1" transform="rotate(-90 52.3 245.1)">R85</text>
<text x="56.1" y="245.1" transform="rotate(-90 56.1 245.1)">R87</text>
<text x="69.2" y="245.1" transform="rotate(-90 69.2 245.1)">R90</text>
<text x="71.1" y="245.1" transform="rotate(-90 71.1 245.1)">R91</text>
<text x="72.9" y="245.1" transform="rotate(-90 72.9 245.1)">R92</text>
<text x="74.8" y="245.1" transform="rotate(-90 74.8 245.1)">R93</text>
<text x="76.7" y="245.1" transform="rotate(-90 76.7 245.1)">R94</text>
<text x="78.6" y="245.1" transform="rotate(-90 78.6 245.1)">R95</text>
<text x="82.3" y="245.1" transform="rotate(-90 82.3 245.1)">R99</text>
<text x="84.2" y="245.1" transform="rotate(-90 84.2 245.1)">R100</text>
<text x="152.3" y="240.2" transform="rotate(-90 152.3 240.2)">33R</text>
<text x="152.5" y="244.3" transform="rotate(-90 152.5 244.3)">R44</text>
<text x="176.6" y="243.6" transform="rotate(-180 176.6 243.6)">47pF_DNS</text>
<text x="176.6" y="241.2" transform="rotate(-180 176.6 241.2)">47pF</text>
<text x="22.1" y="252" transform="rotate(-90 22.1 252)">5V_HDMI</text>
<text x="35.6" y="246.4" transform="rotate(-90 35.6 246.4)">C70</text>
<text x="37.4" y="246.4" transform="rotate(-90 37.4 246.4)">100nF</text>
<text x="93.7" y="248.1" transform="rotate(-90 93.7 248.1)">HDMI_TX2P</text>
<text x="97.5" y="248.1" transform="rotate(-90 97.5 248.1)">HDMI_TX2N</text>
<text x="105" y="246.2" transform="rotate(-90 105 246.2)">HDMI_TX1P</text>
<text x="108.7" y="246.2" transform="rotate(-90 108.7 246.2)">HDMI_TX1N</text>
<text x="147.2" y="246.6" transform="rotate(-90 147.2 246.6)">R43</text>
<text x="147.6" y="249.5" transform="rotate(-180 147.6 249.5)">1K</text>
<text x="176.4" y="249.4" transform="rotate(-180 176.4 249.4)">47pF_DNS</text>
<text x="176.6" y="246.4" transform="rotate(-180 176.6 246.4)">47pF_DNS</text>
<text x="33.7" y="257.2" transform="rotate(-90 33.7 257.2)">C69</text>
<text x="37.1" y="257.2" transform="rotate(-90 37.1 257.2)">C0603</text>
<text x="50.5" y="252.6" transform="rotate(-90 50.5 252.6)">100R</text>
<text x="52.3" y="252.6" transform="rotate(-90 52.3 252.6)">100R</text>
<text x="56.1" y="252.6" transform="rotate(-90 56.1 252.6)">1K</text>
<text x="69.2" y="253.5" transform="rotate(-90 69.2 253.5)">5R1</text>
<text x="71.1" y="253.5" transform="rotate(-90 71.1 253.5)">5R1</text>
<text x="72.9" y="253.5" transform="rotate(-90 72.9 253.5)">5R1</text>
<text x="74.8" y="253.5" transform="rotate(-90 74.8 253.5)">5R1</text>
<text x="76.7" y="253.5" transform="rotate(-90 76.7 253.5)">5R1</text>
<text x="78.6" y="253.5" transform="rotate(-90 78.6 253.5)">5R1</text>
<text x="82.3" y="253.5" transform="rotate(-90 82.3 253.5)">5R1</text>
<text x="84.2" y="253.5" transform="rotate(-90 84.2 253.5)">5R1</text>
<text x="89.1" y="253.7" transform="rotate(-90 89.1 253.7)">Close to MSD7816</text>
<text x="91.2" y="252.8" transform="rotate(-90 91.2 252.8)">fot EMI</text>
<text x="130" y="252.9" transform="rotate(-90 130 252.9)">VCC3_3V_PM</text>
<text x="157.1" y="253.7" transform="rotate(-90 157.1 253.7)">FB/120R/600MA</text>
<text x="161.2" y="253.4" transform="rotate(-90 161.2 253.4)">F</text>
<text x="161.2" y="252.4" transform="rotate(-90 161.2 252.4)">B/120R/600MA</text>
<text x="163.2" y="252.6" transform="rotate(-90 163.2 252.6)">FB/120R/600MA</text>
<text x="165" y="253.1" transform="rotate(-90 165 253.1)">F</text>
<text x="165" y="252.2" transform="rotate(-90 165 252.2)">B/120R/600MA</text>
<text x="15.6" y="261.3" transform="rotate(-90 15.6 261.3)">5</text>
<text x="32.8" y="261.6" transform="rotate(-180 32.8 261.6)">NC</text>
<text x="50" y="263.6" transform="rotate(-90 50 263.6)">HDMI_SCL</text>
<text x="51.8" y="263.8" transform="rotate(-90 51.8 263.8)">HDMI_SDA</text>
<text x="55.5" y="263.4" transform="rotate(-90 55.5 263.4)">HDMI_HPD</text>
<text x="68.7" y="263.8" transform="rotate(-90 68.7 263.8)">HDMI-TX0P</text>
<text x="70.5" y="263.9" transform="rotate(-90 70.5 263.9)">HDMI-TX0N</text>
<text x="72.4" y="263.8" transform="rotate(-90 72.4 263.8)">HDMI-TX1P</text>
<text x="74.3" y="263.9" transform="rotate(-90 74.3 263.9)">HDMI-TX1N</text>
<text x="76.1" y="263.8" transform="rotate(-90 76.1 263.8)">HDMI-TX2P</text>
<text x="78" y="263.9" transform="rotate(-90 78 263.9)">HDMI-TX2N</text>
<text x="135.6" y="258.2" transform="rotate(-90 135.6 258.2)">L0603</text>
<text x="146.6" y="259.5" transform="rotate(-90 146.6 259.5)">C74</text>
<text x="149.7" y="259.9" transform="rotate(-90 149.7 259.9)">10uF</text>
<text x="195.2" y="261.3" transform="rotate(-90 195.2 261.3)">5</text>
<text x="81.8" y="266.2" transform="rotate(-90 81.8 266.2)">HDMI-TXCLKP</text>
<text x="83.7" y="266.4" transform="rotate(-90 83.7 266.4)">HDMI-TXCLKN</text>
<text x="88.6" y="267.3" transform="rotate(-90 88.6 267.3)">ESD6</text>
<text x="114.5" y="267.2" transform="rotate(-90 114.5 267.2)">NC/MLSEP08A-2510</text>
<text x="134.1" y="266.4" transform="rotate(-90 134.1 266.4)">L22</text>
<text x="138.9" y="269" transform="rotate(-90 138.9 269)">FB/120R/600MA</text>
<text x="160.7" y="269.4" transform="rotate(-90 160.7 269.4)">-STB</text>
<text x="162.6" y="269.4" transform="rotate(-90 162.6 269.4)">-CLK</text>
<text x="164.4" y="269.4" transform="rotate(-90 164.4 269.4)">-DAT</text>
<text x="171" y="269.4" transform="rotate(-90 171 269.4)">C71 C36 C48 C73</text>
<text x="30" y="274.4" transform="rotate(-90 30 274.4)">L0603</text>
<text x="157" y="271.3" transform="rotate(-90 157 271.3)">IRIN</text>
<text x="160.7" y="271.3" transform="rotate(-90 160.7 271.3)">FP</text>
<text x="162.6" y="271.3" transform="rotate(-90 162.6 271.3)">FP</text>
<text x="164.4" y="271.3" transform="rotate(-90 164.4 271.3)">FP</text>
<text x="50.4" y="278.2" transform="rotate(-90 50.4 278.2)">HDMI_SCL</text>
<text x="52.2" y="278.3" transform="rotate(-90 52.2 278.3)">HDMI_SDA</text>
<text x="55.8" y="279.1" transform="rotate(-90 55.8 279.1)">HDMI_HPD</text>
<text x="69" y="278.3" transform="rotate(-90 69 278.3)">HDMI-TX0P</text>
<text x="71" y="278.6" transform="rotate(-90 71 278.6)">HDMI-TX0N</text>
<text x="72.8" y="278.3" transform="rotate(-90 72.8 278.3)">HDMI-TX1P</text>
<text x="74.7" y="278.6" transform="rotate(-90 74.7 278.6)">HDMI-TX1N</text>
<text x="76.5" y="278.3" transform="rotate(-90 76.5 278.3)">HDMI-TX2P</text>
<text x="78.4" y="278.6" transform="rotate(-90 78.4 278.6)">HDMI-TX2N</text>
<text x="82.1" y="280.8" transform="rotate(-90 82.1 280.8)">HDMI-TXCLKP</text>
<text x="84" y="281" transform="rotate(-90 84 281)">HDMI-TXCLKN</text>
<text x="148.2" y="280.6" transform="rotate(-90 148.2 280.6)">CON5</text>
<text x="93.7" y="285.4" transform="rotate(-90 93.7 285.4)">HDMI_TX2P</text>
<text x="97.5" y="285.4" transform="rotate(-90 97.5 285.4)">HDMI_TX2N</text>
<text x="105" y="285.4" transform="rotate(-90 105 285.4)">HDMI_TX1P</text>
<text x="108.7" y="285.4" transform="rotate(-90 108.7 285.4)">HDMI_TX1N</text>
<text x="170.3" y="283.7" transform="rotate(-90 170.3 283.7)">DIP07PM-2.0mm-V</text>
<text x="38.6" y="290.3" transform="rotate(-90 38.6 290.3)">D</text>
<text x="83.1" y="290.3" transform="rotate(-90 83.1 290.3)">C</text>
<text x="127.4" y="290.3" transform="rotate(-90 127.4 290.3)">B</text>
<text x="172" y="290.3" transform="rotate(-90 172 290.3)">A</text>
</g>
<g font-size="1.3">
<text x="21.9" y="139" transform="rotate(-90 21.9 139)">VCC5V_PD</text>
<text x="26" y="274.4" transform="rotate(-90 26 274.4)">L17</text>
<text x="27.9" y="274.4" transform="rotate(-90 27.9 274.4)">FB/120R/600MA</text>
</g>
</svg>
